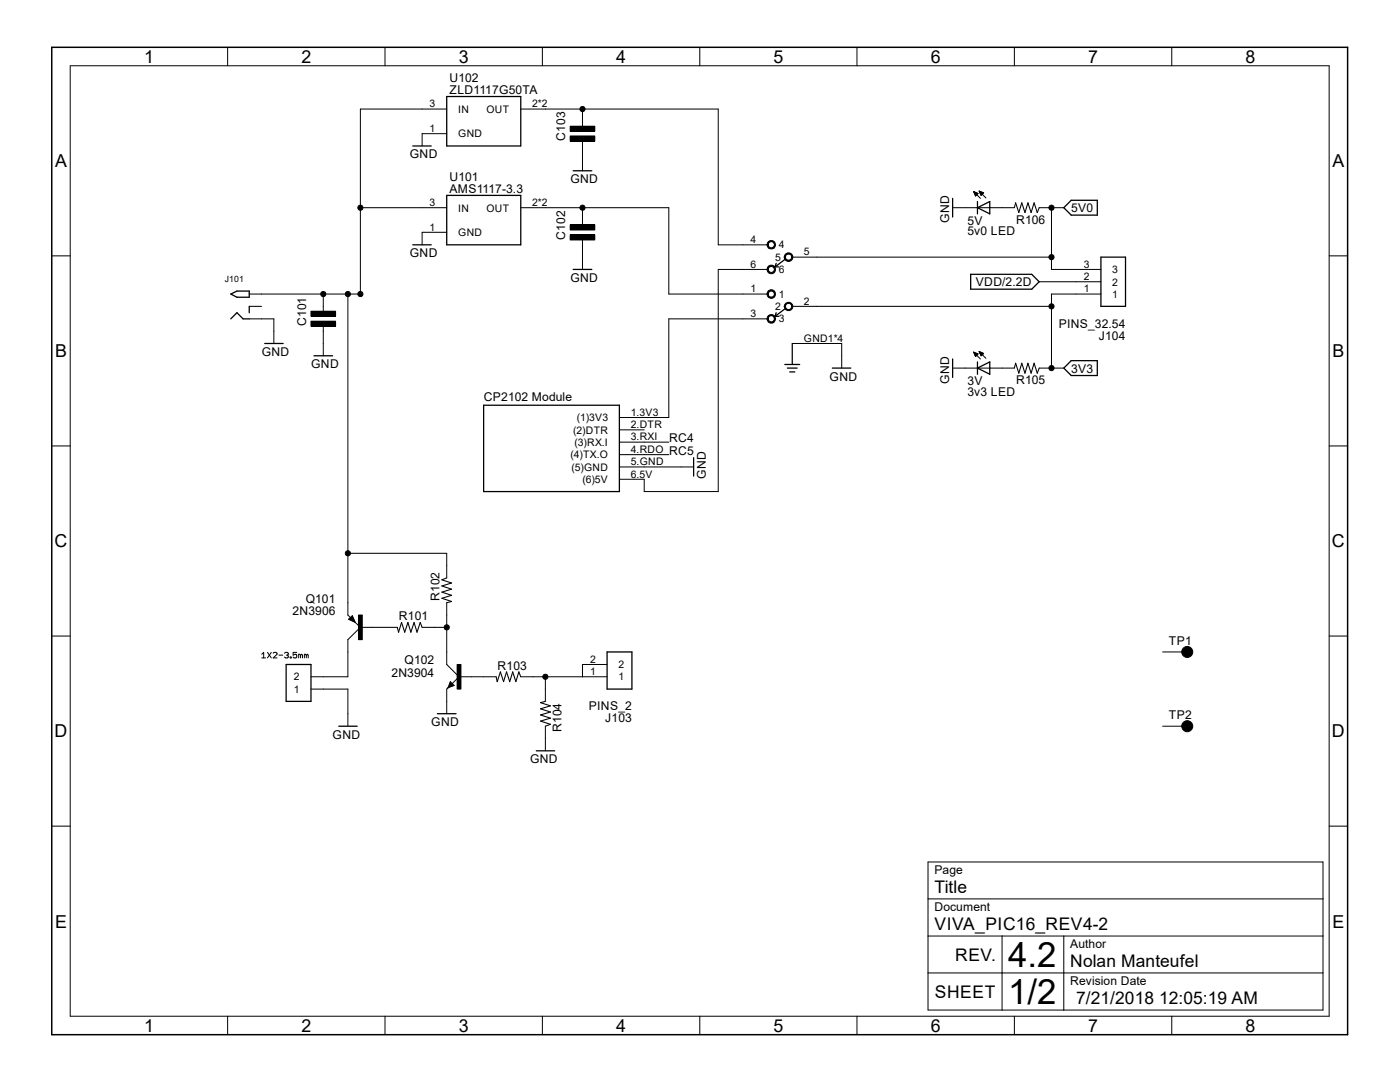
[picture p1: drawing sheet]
<svg xmlns="http://www.w3.org/2000/svg" width="279mm" height="216mm" viewBox="0 0 279 216" stroke-linecap="round" stroke-linejoin="round" font-family="sans-serif">
<g fill="none" stroke="#000" stroke-width=".2">
<path d="M14 13.1h251.3v189.7h-251.3zM45.4 9.4v3.7M76.8 9.4v3.7M108.2 9.4v3.7M139.7 9.4v3.7M171 9.4v3.7M202.4 9.4v3.7M233.8 9.4v3.7M89.2 21.8h-17.3v36.9h-22.2M89.2 26.7h-5v2.4M103.9 21.8h39.4v27.1h9.9M113.8 25.2h4.9v1h-4.9z"/>
<path d="M113.8 27.1h4.9v1.1h-4.9zM116.2 21.8v3.9M116.2 27.6v6.5M194.3 38.2l1.4 1.4M194.3 38.2l.9 .4-.5 .5zM194.4 38.3h.1M194.4 38.4h.3M194.4 38.5h.5M194.5 38.6h.6M194.5 38.7h.5M194.5 38.7h.6M194.6 38.8h.3"/>
<path d="M194.6 38.9h.3M194.6 39h.2M194.7 39.1h.1M195.4 38.1l1.4 1.4M195.4 38.1l.9 .4M195.4 38.1l.4 .9 .5-.5M195.5 38.1h.1M195.5 38.2h.2M195.5 38.4h.6M195.5 38.3h.4M195.6 38.5h.7M195.6 38.6h.6"/>
<path d="M195.7 38.7h.4M195.7 38.7h.3M195.7 38.8h.3M195.8 38.9h.1M10.3 51.1h3.7M64.5 58.7v3.9M69.4 58.7v64l1.5 1.5M71.9 41.4h17.3M89.2 46.4h-5v2.5M103.9 41.4h29.6v17.3h19.7M113.8 44.9h4.9v1h-4.9zM113.8 46.9h4.9v1h-4.9z"/>
<path d="M116.2 41.4v4M116.2 47.4v6.4M153.2 53.8h-9.9v44.3h-14.7v-2.5h-5M153.4 58a.86 .86 0 0 1 1.3 .2 .86 .86 0 0 1-.5 1.3 .86 .86 0 0 1-1.1-.8h.2a.62 .62 0 0 1 .9-.5 .62 .62 0 0 1 .2 1 .62 .62 0 0 1-1-.2l-.1-.3h-.2zM153.4 48.2a.85 .85 0 0 1 1.3 .2 .85 .85 0 0 1-.6 1.2 .85 .85 0 0 1-1-.7h.2a.62 .62 0 0 1 .9-.6 .62 .62 0 0 1 .2 1 .62 .62 0 0 1-1-.2l-.1-.2h-.2zM153.4 53.1a.86 .86 0 0 1 1.3 .2 .86 .86 0 0 1-.5 1.3 .86 .86 0 0 1-1.1-.8h.2a.61 .61 0 0 1 .9-.6 .61 .61 0 0 1 .2 1 .61 .61 0 0 1-1-.2l-.1-.2h-.2zM156.8 50.6a.87 .87 0 0 1 1.4 .4 .87 .87 0 0 1-.6 1.2 .87 .87 0 0 1-1.1-.9h.3a.64 .64 0 0 1 .9-.5 .64 .64 0 0 1 .1 1 .64 .64 0 0 1-1-.2v-.3h-.3zM158.1 51.3h51.7M190.1 41.4h12.3M207.4 56.2h12.3M207.4 41.4h4.9M209.8 41.4v12.4h9.9"/>
<path d="M219.7 58.7h-9.9v14.7M265.3 51.1h3.6M49.7 63.6h5v4.9M49.7 61.1h2.5M62.1 62.1h4.9v1h-4.9zM62.1 64.1h4.9v1h-4.9zM64.5 64.6v6.4M153.2 63.6h-19.7v19.7h-9.9M153.4 62.9a.85 .85 0 0 1 1.3 .3 .85 .85 0 0 1-.6 1.2 .85 .85 0 0 1-1-.8h.2a.62 .62 0 0 1 .9-.5 .62 .62 0 0 1 .2 1 .62 .62 0 0 1-1-.2l-.1-.3h-.2zM156.8 60.5a.86 .86 0 0 1 1.4 .3 .86 .86 0 0 1-.7 1.2 .86 .86 0 0 1-1-.9h.3a.64 .64 0 0 1 .9-.5 .64 .64 0 0 1 .1 1.1 .64 .64 0 0 1-1-.3v-.3h-.3zM158.1 61.1h51.7M158.1 68.5h9.9v4.9"/>
<path d="M190.1 73.4h12.3M194.3 70.3l1.4 1.3M194.3 70.3h.1M194.3 70.3l.9 .3-.5 .5M194.3 70.3l.4 .8M194.4 70.4h.1M194.4 70.4h.3M194.4 70.5h.5M194.5 70.6h.6M194.5 70.8h.5M194.5 70.7h.6M194.6 70.9h.3"/>
<path d="M194.6 71h.3M194.6 71h.2M194.7 71.1h.1M195.4 70.1l1.4 1.4M195.4 70.1l.9 .4M195.4 70.1l.4 .9 .5-.5M195.5 70.2h.1M195.5 70.3h.2M195.5 70.4h.6M195.5 70.4h.4M195.6 70.5h.7M195.6 70.6h.6"/>
<path d="M195.7 70.7h.4M195.7 70.8h.3M195.7 70.9h.3M195.8 71h.1M207.4 73.4h4.9M10.3 89h3.7M123.6 93.2h14.8M123.6 85.8h5M123.6 88.2h9.9M123.6 90.7h9.9M265.3 89h3.6M69.4 110.4h19.8v4.9"/>
<path d="M10.3 126.9h3.7M52.2 130.6l.4-.4v1.1M52.2 131.3h.8M53.4 130.2l.7 1.1M54.1 130.2l-.7 1.1M54.5 130.3l.2-.1h.4l.2 .1v.3l-.8 .7h.8M55.7 130.7h.7M56.8 130.3l.2-.1h.4l.1 .1-.1 .4M57.1 130.7h.3M57.4 130.7l.1 .2-.1 .4h-.4l-.2-.2M57.9 131.1h.2v.2h-.2zM59.2 130.2h-.7v.5l.4-.1 .3 .1v.4l-.1 .2h-.4l-.2-.2"/>
<path d="M60 130.7l-.4-.1v.7M60 130.7v.6M60 130.7l.2-.1 .2 .1v.6M61.1 130.7l-.4-.1v.7M61.1 130.7v.6M61.1 130.7l.2-.1 .2 .1v.6M62.1 137.5h7.3v7.4M69.6 123.6l.7-.7 .6 1.3zM70.9 124.2l1 1M71.5 122.7h.8v4.9h-.8zM71.9 125.2l-2.5 2.4v7.4h-7.3M71.9 125.2h7.4"/>
<path d="M84.2 125.2h5M89.2 120.3v12.3l2.4 2.4M89.9 136l.7 .8-1.2 .4zM91.2 132.6h.8v4.9h-.8zM91.6 135l-2.4 2.5v4.9M91.6 135h7.4M103.9 135h17.3M108.8 135v5M121.2 132.6h-5v2.4M232 130.1h4.9M265.3 126.9h3.6M108.8 144.9v4.9"/>
<path d="M232 144.9h4.9M10.3 164.8h3.7M185.2 179.4h78.8M185.2 172h78.8v29.5h-78.8zM265.3 164.8h3.6M185.2 186.8h78.8M185.2 194.1h78.8M200 186.8v14.7M212.3 186.8v14.7M45.4 202.8v3.7M76.8 202.8v3.7M108.2 202.8v3.7"/>
<path d="M139.7 202.8v3.7M171 202.8v3.7M202.4 202.8v3.7M233.8 202.8v3.7"/>
<circle cx="116.2" cy="21.8" r=".51"/>
<circle cx="64.5" cy="58.7" r=".51"/>
<circle cx="69.4" cy="58.7" r=".51"/>
<circle cx="71.9" cy="58.7" r=".51"/>
<circle cx="71.9" cy="41.4" r=".51"/>
<circle cx="116.2" cy="41.4" r=".51"/>
<circle cx="209.8" cy="41.4" r=".51"/>
<circle cx="209.8" cy="51.3" r=".51"/>
<circle cx="209.8" cy="61.1" r=".51"/>
<circle cx="209.8" cy="73.4" r=".51"/>
<circle cx="69.4" cy="110.4" r=".51"/>
<circle cx="89.1" cy="125.2" r=".51"/>
<circle cx="108.8" cy="135" r=".51"/>
<circle cx="236.9" cy="130.1" r="1.1"/>
<circle cx="236.9" cy="144.9" r="1.1"/>
</g>
<g fill="none" stroke="#000" stroke-width=".25">
<path d="M89.2 19.3h14.7v9.8h-14.7zM82.4 29.1h3.7M89.2 39h14.7v9.9h-14.7zM114.4 34.1h3.7M190.1 39.6v3.7M213.8 40h5.2v2.9h-5.2l-1.5-1.5zM46.1 58.7l1.2-.6h2.4v1.2h-2.4zM82.4 48.9h3.7M114.4 53.8h3.7M154.7 53.3h.7M154.9 52.5l-.2 .8M156.6 51.8l-1.9 1.5"/>
<path d="M193.7 54.7h12.2l1.5 1.5-1.5 1.5h-12.2zM195.1 40.2v2.5M195.1 41.4l2.4-1.2v2.5zM219.7 51.3h4.9v9.8h-4.9zM46.1 63.6l1.2-1.2 1.2 1.2h1.2M49.7 61.1v1.3M52.8 68.5h3.7M62.7 71h3.7M154.7 63.1h.7M154.9 62.4l-.2 .7M156.6 61.6l-1.9 1.5M156.6 72.7h3"/>
<path d="M157.1 73.4h2M157.6 74.2h1M158.1 68.5v4.2M166.1 73.4h3.7M190.1 71.6v3.7M195.1 73.4l2.4-1.2v2.5zM195.1 72.2v2.5M213.8 72h5.2v2.9h-5.2l-1.5-1.5zM96.5 80.9h27.1v17.2h-27.1zM138.4 91.3v3.7M57.1 132.6h5v7.4h-5zM69.8 123.6l.5-.5 .4 .9z"/>
<path d="M70.3 123.3l-.2 .3M89.9 136.3l.5 .5-.7 .2zM89.9 136.5l.2 .3M121.2 130.1h4.9v7.4h-4.9zM67.6 144.9h3.7M87.3 142.4h3.7M107 149.8h3.7"/>
</g>
<path d="M10.3 9.4h258.6v197.1h-258.6z" fill="none" stroke="#000" stroke-width=".3"/>
<g fill="#000">
<path d="M113.8 25.2h4.9v1h-4.9z" fill-rule="evenodd"/>
<path d="M113.8 27.1h4.9v1.1h-4.9z" fill-rule="evenodd"/>
<path d="M113.8 44.9h4.9v1h-4.9z" fill-rule="evenodd"/>
<path d="M113.8 46.9h4.9v1h-4.9z" fill-rule="evenodd"/>
<path d="M153.4 58a.86 .86 0 0 1 1.3 .2 .86 .86 0 0 1-.5 1.3 .86 .86 0 0 1-1.1-.8h.2a.62 .62 0 0 1 .9-.5 .62 .62 0 0 1 .2 1 .62 .62 0 0 1-1-.2l-.1-.3h-.2z" fill-rule="evenodd"/>
<path d="M153.4 48.2a.85 .85 0 0 1 1.3 .2 .85 .85 0 0 1-.6 1.2 .85 .85 0 0 1-1-.7h.2a.62 .62 0 0 1 .9-.6 .62 .62 0 0 1 .2 1 .62 .62 0 0 1-1-.2l-.1-.2h-.2z" fill-rule="evenodd"/>
<path d="M153.4 53.1a.86 .86 0 0 1 1.3 .2 .86 .86 0 0 1-.5 1.3 .86 .86 0 0 1-1.1-.8h.2a.61 .61 0 0 1 .9-.6 .61 .61 0 0 1 .2 1 .61 .61 0 0 1-1-.2l-.1-.2h-.2z" fill-rule="evenodd"/>
<path d="M156.8 50.6a.87 .87 0 0 1 1.4 .4 .87 .87 0 0 1-.6 1.2 .87 .87 0 0 1-1.1-.9h.3a.64 .64 0 0 1 .9-.5 .64 .64 0 0 1 .1 1 .64 .64 0 0 1-1-.2v-.3h-.3z" fill-rule="evenodd"/>
<path d="M62.1 62.1h4.9v1h-4.9z" fill-rule="evenodd"/>
<path d="M62.1 64.1h4.9v1h-4.9z" fill-rule="evenodd"/>
<path d="M153.4 62.9a.85 .85 0 0 1 1.3 .3 .85 .85 0 0 1-.6 1.2 .85 .85 0 0 1-1-.8h.2a.62 .62 0 0 1 .9-.5 .62 .62 0 0 1 .2 1 .62 .62 0 0 1-1-.2l-.1-.3h-.2z" fill-rule="evenodd"/>
<path d="M156.8 60.5a.86 .86 0 0 1 1.4 .3 .86 .86 0 0 1-.7 1.2 .86 .86 0 0 1-1-.9h.3a.64 .64 0 0 1 .9-.5 .64 .64 0 0 1 .1 1.1 .64 .64 0 0 1-1-.3v-.3h-.3z" fill-rule="evenodd"/>
<path d="M71.5 122.7h.8v4.9h-.8z" fill-rule="evenodd"/>
<path d="M91.2 132.6h.8v4.9h-.8z" fill-rule="evenodd"/>
<circle cx="116.2" cy="21.8" r=".51"/>
<circle cx="64.5" cy="58.7" r=".51"/>
<circle cx="69.4" cy="58.7" r=".51"/>
<circle cx="71.9" cy="58.7" r=".51"/>
<circle cx="71.9" cy="41.4" r=".51"/>
<circle cx="116.2" cy="41.4" r=".51"/>
<circle cx="209.8" cy="41.4" r=".51"/>
<circle cx="209.8" cy="51.3" r=".51"/>
<circle cx="209.8" cy="61.1" r=".51"/>
<circle cx="209.8" cy="73.4" r=".51"/>
<circle cx="69.4" cy="110.4" r=".51"/>
<circle cx="89.1" cy="125.2" r=".51"/>
<circle cx="108.8" cy="135" r=".51"/>
<circle cx="236.9" cy="130.1" r="1.1"/>
<circle cx="236.9" cy="144.9" r="1.1"/>
</g>
<path d="M202.4 41.4l.3-.9 .6 1.9 .6-1.9 .7 1.9 .5-1.9 .7 1.9 .6-1.9 .6 1.9 .4-1M202.4 73.4l.3-.9 .6 2 .6-2 .7 2 .5-2 .7 2 .6-2 .6 2 .4-1.1M89.2 115.3l-1 .4 1.9 .6-1.9 .6 1.9 .7-1.9 .6 1.9 .6-1.9 .6 1.9 .6-.9 .3M79.3 125.2l.2 1 .6-2 .7 2 .6-2 .6 2 .6-2 .6 2 .7-2 .3 1M99 135l.2 1 .7-1.9 .6 1.9 .6-1.9 .6 1.9 .6-1.9 .7 1.9 .5-1.9 .4 .9M108.8 140l-.9 .2 2 .6-2 .6 2 .7-2 .6 2 .6-2 .6 2 .6-1.1 .4" fill="none" stroke="#000" stroke-width=".21"/>
<g font-size="6.9">
<text x="201.2" y="192.9">4.2</text>
<text x="201.2" y="200.3">1/2</text>
</g>
<g font-size="3.6">
<text x="28.7" y="12.5">1</text>
<text x="60.2" y="12.5">2</text>
<text x="91.6" y="12.5">3</text>
<text x="123" y="12.5">4</text>
<text x="154.4" y="12.5">5</text>
<text x="185.8" y="12.5">6</text>
<text x="217.2" y="12.5">7</text>
<text x="248.6" y="12.5">8</text>
<text x="11" y="33.4">A</text>
<text x="265.9" y="33.4">A</text>
<text x="11" y="71.3">B</text>
<text x="265.9" y="71.3">B</text>
<text x="10.9" y="109.2">C</text>
<text x="265.8" y="109.2">C</text>
<text x="10.9" y="147.2">D</text>
<text x="265.8" y="147.2">D</text>
<text x="11" y="185.1">E</text>
<text x="265.9" y="185.1">E</text>
<text x="28.7" y="205.9">1</text>
<text x="60.2" y="205.9">2</text>
<text x="91.6" y="205.9">3</text>
<text x="123" y="205.9">4</text>
<text x="154.4" y="205.9">5</text>
<text x="185.8" y="205.9">6</text>
<text x="217.2" y="205.9">7</text>
<text x="248.6" y="205.9">8</text>
</g>
<g font-size="3.5">
<text x="186.5" y="178.1">Title</text>
<text x="186.5" y="185.5">VIVA_PIC16_REV4-2</text>
<text x="190.6" y="191.7">REV.</text>
<text x="213.6" y="192.9">Nolan Manteufel</text>
<text x="186.6" y="199.1">SHEET</text>
<text x="214.8" y="200.3">7/21/2018 12:05:19 AM</text>
</g>
<g font-size="2.4">
<text x="89.7" y="16.3">U102</text>
<text x="89.7" y="18.8">ZLD1117G50TA</text>
<text x="112.8" y="28.1" transform="rotate(-90 112.8 28.1)">C103</text>
<text x="81.8" y="31.6">GND</text>
<text x="89.7" y="38.5">AMS1117-3.3</text>
<text x="89.7" y="36">U101</text>
<text x="113.8" y="36.5">GND</text>
<text x="112.8" y="47.8" transform="rotate(-90 112.8 47.8)">C102</text>
<text x="189.4" y="44.5" transform="rotate(-90 189.4 44.5)">GND</text>
<text x="193.1" y="47">5v0 LED</text>
<text x="193.1" y="44.9">5V</text>
<text x="202.8" y="44.6">R106</text>
<text x="213.8" y="42.3">5V0</text>
<text x="81.8" y="51.3">GND</text>
<text x="113.8" y="56.2">GND</text>
<text x="194.7" y="57.1">VDD/2.2D</text>
<text x="61.1" y="65.1" transform="rotate(-90 61.1 65.1)">C101</text>
<text x="211.3" y="65.4">PINS_32.54</text>
<text x="52.2" y="71">GND</text>
<text x="219.3" y="67.8">J104</text>
<text x="62.1" y="73.4">GND</text>
<text x="165.6" y="75.9">GND</text>
<text x="189.4" y="76.5" transform="rotate(-90 189.4 76.5)">GND</text>
<text x="193.1" y="76.9">3V</text>
<text x="202.8" y="76.7">R105</text>
<text x="213.8" y="74.3">3V3</text>
<text x="96.6" y="80.1">CP2102 Module</text>
<text x="193.1" y="79">3v3 LED</text>
<text x="133.5" y="88.2">RC4</text>
<text x="133.5" y="90.7">RC5</text>
<text x="140.9" y="95.6" transform="rotate(-90 140.9 95.6)">GND</text>
<text x="87.7" y="119.9" transform="rotate(-90 87.7 119.9)">R102</text>
<text x="58.4" y="122.7">2N3906</text>
<text x="61" y="120.3">Q101</text>
<text x="79.6" y="123.7">R101</text>
<text x="233.3" y="128.7">TP1</text>
<text x="78.1" y="135">2N3904</text>
<text x="80.7" y="132.6">Q102</text>
<text x="99.3" y="133.6">R103</text>
<text x="117.5" y="141.7">PINS_2</text>
<text x="233.3" y="143.4">TP2</text>
<text x="66.4" y="147.4">GND</text>
<text x="86.1" y="144.9">GND</text>
<text x="112.1" y="146.1" transform="rotate(-90 112.1 146.1)">R104</text>
<text x="120.8" y="144.1">J103</text>
<text x="105.8" y="152.3">GND</text>
<text x="186.5" y="174.5">Page</text>
<text x="186.5" y="181.8">Document</text>
<text x="213.6" y="189.2">Author</text>
<text x="213.6" y="196.6">Revision Date</text>
</g>
<g font-size="2.1">
<text x="85.7" y="21.4">3</text>
<text x="91.4" y="22.5">IN</text>
<text x="97.1" y="22.5">OUT</text>
<text x="106.2" y="21.4">2*2</text>
<text x="85.7" y="26.3">1</text>
<text x="91.4" y="27.4">GND</text>
<text x="85.7" y="41.1">3</text>
<text x="106.2" y="41.1">2*2</text>
<text x="85.7" y="46">1</text>
<text x="91.4" y="42.2">IN</text>
<text x="91.4" y="47.1">GND</text>
<text x="97.1" y="42.2">OUT</text>
<text x="149.8" y="48.5">4</text>
<text x="149.8" y="53.4">6</text>
<text x="154.7" y="52">5</text>
<text x="155.4" y="49.6">4</text>
<text x="160.4" y="51">5</text>
<text x="216.3" y="53.4">3</text>
<text x="149.8" y="58.3">1</text>
<text x="155.4" y="59.4">1</text>
<text x="155.4" y="54.5">6</text>
<text x="216.3" y="58.3">1</text>
<text x="216.3" y="55.9">2</text>
<text x="222" y="59.4">1</text>
<text x="222" y="57">2</text>
<text x="222" y="54.5">3</text>
<text x="149.8" y="63.3">3</text>
<text x="154.7" y="61.9">2</text>
<text x="155.4" y="64.3">3</text>
<text x="160.4" y="60.8">2</text>
<text x="160.4" y="68.2">GND1*4</text>
<text x="125.9" y="83">1.3V3</text>
<text x="114.4" y="86.5">(2)DTR</text>
<text x="114.6" y="89">(3)RX.I</text>
<text x="115.1" y="84.1">(1)3V3</text>
<text x="125.9" y="85.4">2.DTR</text>
<text x="125.9" y="87.9">3.RXI</text>
<text x="113.8" y="91.4">(4)TX.O</text>
<text x="114" y="93.9">(5)GND</text>
<text x="125.9" y="90.4">4.RDO</text>
<text x="125.9" y="92.8">5.GND</text>
<text x="125.9" y="95.3">6.5V</text>
<text x="116.2" y="96.4">(6)5V</text>
<text x="58.6" y="135.8">2</text>
<text x="117.8" y="134.7">1</text>
<text x="117.8" y="132.3">2</text>
<text x="123.4" y="135.8">1</text>
<text x="123.4" y="133.3">2</text>
<text x="58.6" y="138.3">1</text>
</g>
<text font-size="1.7" x="44.9" y="56.2">J101</text>
</svg>
